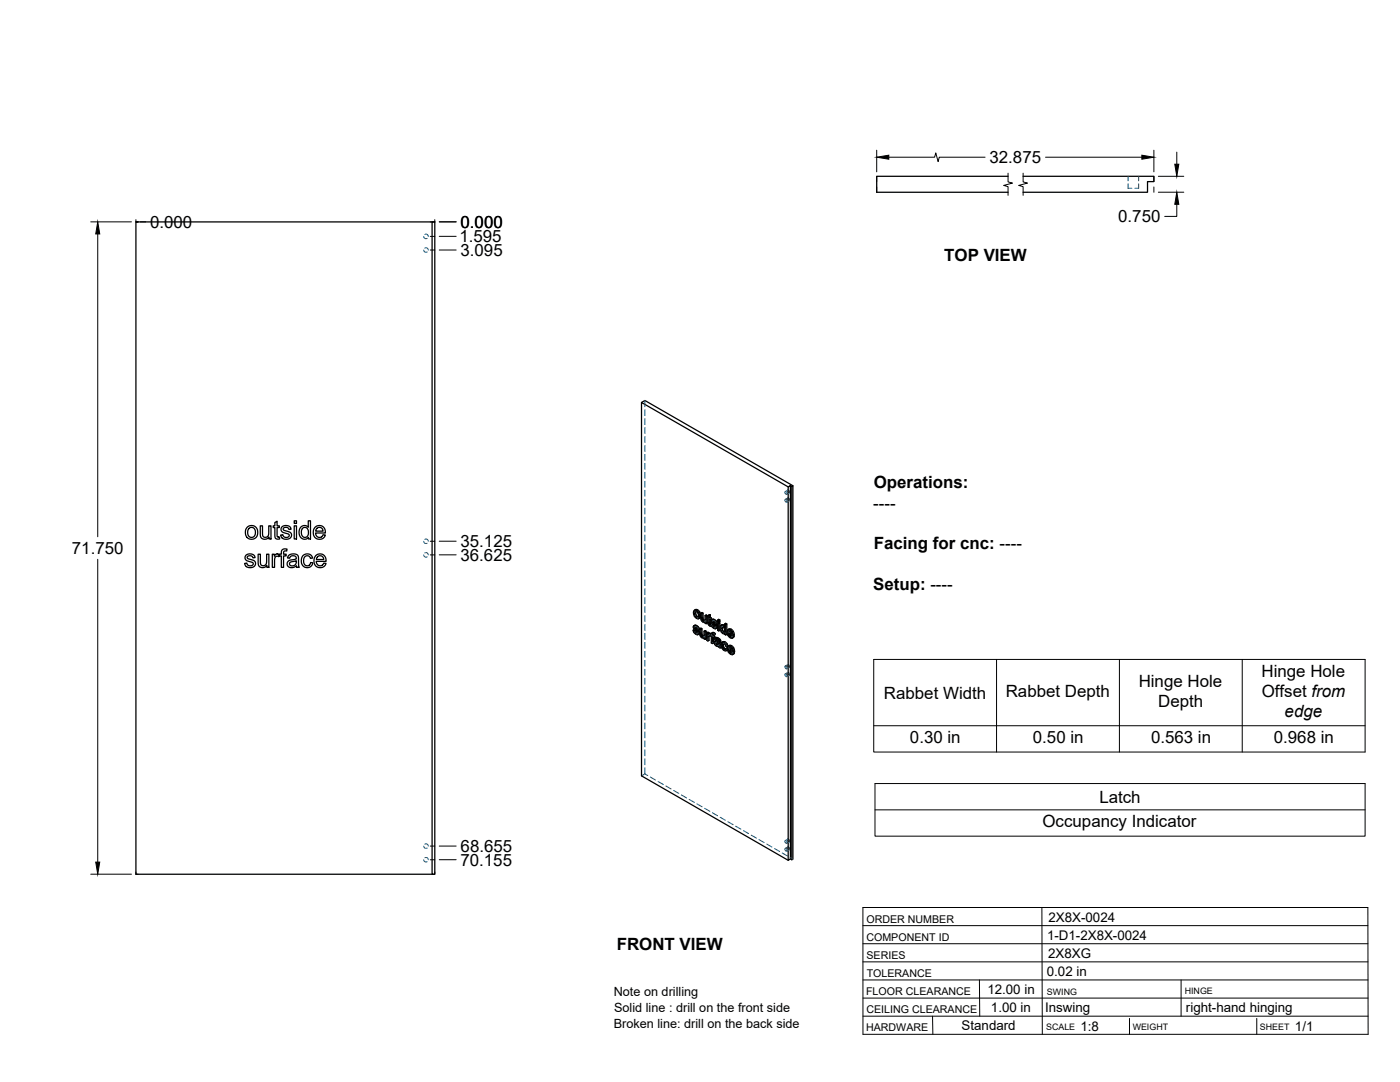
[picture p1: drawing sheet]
<svg xmlns="http://www.w3.org/2000/svg" width="559mm" height="432mm" viewBox="0 0 559 432" stroke-linecap="round" stroke-linejoin="round" font-family="sans-serif">
<!-- layer: Hidden -->
<g fill="none" stroke="#00557f" stroke-width=".4">
<path d="M450.3 73.3v1.8h1.5M450.3 70.4v1.8M454.5 73.3v1.8h-1.5M454.5 70.4v1.8M169.1 99.8l.5 .8h.9M169.1 94.3l.6 .9 .8-.1M169.6 99h.8l.5 .8M169.6 93.6l.8-.1 .5 .8M257.4 159.8v2.5M257.4 163.5v2.4M257.4 167.1v2.3M257.4 170.6v2.4"/>
<path d="M257.4 174.2v2.4M257.4 177.8v2.3M257.4 181.4v2.3M257.4 184.9v2.4M257.4 188.5v2.4M257.4 192.1v2.3M257.4 195.6v2.4M257.4 199.2v2.4M313.3 199.4a.55 .55 0 0 1 .8 .3 .55 .55 0 0 1-.3 .7zM313.3 196.3a.54 .54 0 0 1 .8 .2 .54 .54 0 0 1-.3 .8zM314.4 198.7a.56 .56 0 0 1 .7 .4 .56 .56 0 0 1-.3 .7l-.5-.6zM314.4 195.6a.56 .56 0 0 1 .7 .4 .56 .56 0 0 1-.3 .7l-.5-.7z"/>
<path d="M314.4 198.7l-1 .6M314.4 195.6l-1 .6M315.1 199.8l-1.1 .6M315.1 196.7l-1.1 .6M169.1 216l.5 .8h.9M169.6 215.2h.8l.5 .8M257.4 202.8v2.4M257.4 206.4v2.3M257.4 209.9v2.4M257.4 213.5v2.4M257.4 217.1v2.4M169.1 221.4l.5 .8h.9"/>
<path d="M169.6 220.7l.8-.1 .5 .8M257.4 220.6v2.4M257.4 224.2v2.4M257.4 227.8v2.4M257.4 231.4v2.3M257.4 234.9v2.4M257.4 238.5v2.4M257.4 242.1v2.4M257.4 245.7v2.3M257.4 249.2v2.4M257.4 252.8v2.4M257.4 256.4v2.3"/>
<path d="M257.4 259.9v2.4M277.1 251.2l.3 1M277.2 250l-.5 .2M277.2 249.7l-.4 .2M277.2 244.2l-.4 .3M277.3 251.3l.3 .3M277.3 250.4l-.5 .3M277.3 250.2l.4-.2-.5 .3M277.4 249.5l-.1 1.1 1.3 1.2a.36 .36 0 0 1 .3 .5 .36 .36 0 0 1-.6 .2M277.4 252.2l.9 .7 .7 .1M277.4 252.2l-.4 .2M277.5 251.4l-.1 .1"/>
<path d="M277.6 250.9l-.5 .2M277.6 245.6l.9 .9 .8 .1M277.6 245.6l-.5 .3M277.6 250.2l-.1 .1M277.6 250.3a.33 .33 0 0 1 .3-.4 .33 .33 0 0 1 .4 .3l.9 .9M277.6 243.2l-.4 1 .4 1.4M277.9 243.8l-.1 .2M277.9 243.8l.8 .2 .5 .9v1l-.5 .3M277.9 243.8l-.4 .2M278.2 250.1l-.5 .3M278.2 252.9l-.5 .2M278.2 251l.4 .3"/>
<path d="M278.2 252.8l.5-.2-.4 .2M278.5 243.8l-.5 .3M278.5 246.5l-.5 .3M278.6 250.5l-.5 .2M278.7 251.9l-.5 .3M278.7 250.9l-.4 .3M278.8 253l-.5 .3M278.8 252.3l-.4 .3M279 246.1l-.4 .3M279 244.4l-.4 .3M279.1 246.7l-.5 .3M279.2 245.4l-.4 .2"/>
<path d="M279.8 250.7l.1 2.8 .8 .8 .8-.1v.5l.4 .2M279.8 253l-.4 .3M279.9 253.5l-.4 .2M280.2 244.4l.2 3 .9 .7 .6-.1v.4l.4 .3M280.2 246.8l-.4 .3M280.2 253.9l-.4 .3M280.4 247.2l-.5 .3M280.6 247.7l-.4 .2M280.7 254.3l-.5 .2M281.1 248l-.5 .3M281.1 254l-.2 .1M281.3 253.9l-.5 .3"/>
<path d="M281.3 254.4l-.3 .1M281.4 253.8l-.5 .3M281.4 251.7v2l-.5 .3M281.5 254.7l-.5 .2M281.5 254.2l-.5 .3M281.5 247.7l-.2 .2M281.7 247.7l-.5 .2M281.8 247.6l-.5 .2M281.9 245.4v1.9l-.5 .4M281.9 248.4l-.4 .3M281.9 248l-.4 .3 .2-.2M282.3 246.2v.4l.4-.3"/>
<path d="M282.6 252.3v3l.4 .2M282.6 255.3l-.5 .3M282.7 245.9l-.1 .1M283 253l-.5 .2M283.1 245.4v.7l-.4-.2v.4l.4 .2v2.4l.9 .7-.2-.5M283.1 253.4l-.1 .1M283.1 246.5l-.5 .3M283.1 246.1l-.5 .3M283.1 248.9l-.4 .2M283.2 252.8l-.2 .1M283.2 253.3l-.5 .2M283.3 253.2l-.5 .3"/>
<path d="M283.3 249.2l-.4 .2M283.5 253.3l-.4 .3 .3-.4 .4 .4 .2-.3 .4 .4v2.6l.4 .3M283.5 246.7l-.4 .3M283.7 249.5l-.5 .3M284 247l-.5-.3v.6M284 253.2l-.5 .2M284 253.3l-.5 .2M284 249.2l-.2 .1M284 249.6l-.1 .1M284.2 248.9l.3 .9M284.3 247.6l-.5 .3M284.4 253.3l-.9 .4"/>
<path d="M284.4 256.3l-.5 .3M284.4 253.7l-.5 .3M284.4 248.9l.3 .3M284.4 248.1l-.5 .2M284.4 247.3l-.5 .2M284.4 252.6l-.4 .2M284.5 247.1l-.1 1.1 1.5 1.5v.4h-.4l.4-.2M284.5 252.4l-.1 .9-.4-.2M284.5 249.8l1 .7 .6 .1M284.5 249.8l-.4 .2M284.6 249l-.1 .1M284.7 248.5l-.5 .3"/>
<path d="M284.7 247.8l-.1 .1M284.7 247.9l.1-.3 .5 .1 1 1M284.8 254l-.5 .2M284.8 247.6l-.4 .3M284.9 253l-.5 .2M285.2 253l-.5 .3M285.3 247.7l-.5 .3M285.3 254.3l-.5-.3v.5M285.3 254.7l.5-.3-.2 .5 .4 .3a.86 .86 0 0 1 1 0 .86 .86 0 0 1 .3 .9l-.5-.1M285.3 248.6l.4 .3M285.4 250.4l.4-.2-.9 .5M285.4 253.2l-.5-.2-.1 .3"/>
<path d="M285.5 256.2l-.4 .3M285.6 254.9l-.5 .2M285.6 255.8l-.5 .3M285.7 248.1l-.5 .2M285.7 255.7l-.2 .6 .3 .7 .8 .7h.7l.1 .4M285.7 256.9l-.4 .3M285.8 249.6l-.5 .2M285.8 248.5l-.4 .3M285.9 250.7l-.5 .2M285.9 256.5l.3-.3a.86 .86 0 0 1 1 1l-.4 .1M286 256.2l-.3 .2M286.1 256.2l-.5 .3"/>
<path d="M286.2 256.2l-.5 .2M286.2 254.9l-.4 .2M286.4 257.6l-.5 .2M286.7 255l-.5 .3M286.9 257.7l-.5 .3M286.9 248.3v3l.4 .3M286.9 247.2v.5l.4 .3M286.9 251.3l-.5 .3M286.9 247.7l-.5 .3M287.1 257.3l-.4 .3M287.2 255.5l-.5 .2M287.2 257.2l-.3 .2"/>
<path d="M287.3 256.5l-.4 .3M287.3 256.1l-.4 .3M287.3 256l-.4 .2M287.3 257.7l-.4 .2M287.4 258.1l.5 .3M287.4 258.1l-.4 .3M287.8 250.4l-.4 .2M288 251.3l-.5 .2M288 249.6l-.5 .3M288.2 249.3l-.4 1.1 .4 1.3 .8 .9 .7-.1v.4l.4 .3M288.3 257.1l-.5 .3M288.4 252.1l-.4 .2"/>
<path d="M288.4 256.3l-.4 .3M288.5 249.9l-.1 .2M288.5 249.9l.7 .1 .5 .9v1l-.5 .3M288.5 249.8l-.4 .3 .4-.2M288.6 256.1l-.3 1 .2 1.2 .7 .8 1 .4M288.6 258.4l-.4 .3M288.8 256.8l.7-.2 .6 1 .4 .1M289 256.6l-.5 .3M289 252.6l-.5 .2M289 249.9l-.5 .2M289.4 249.8l-.2 .1M289.5 259.4l-.5 .2"/>
<path d="M289.5 256.6l-.4 .3M289.5 250.4l-.4 .3M289.5 252.2l-.4 .3M289.6 252.6l-.3 .2M289.6 259h.3M289.7 248.8v1.5l-.5-.7M289.7 250.3l-.5 .2M289.7 251.5l-.4 .2M289.7 252.9l-.4 .3M289.7 252.5l-.4 .3M289.9 257l-.5 .3M289.9 259l-.4 .2"/>
<path d="M290.1 257.6l-.5 .3M290.1 258.6l-.2 .4M290.3 258.7l.3 .2-.2 .4M290.6 258.9l-.2 .1M290.7 252l-.5 .3M290.8 258.6l-.5 .2M291 251l-.3 .8 .3 1.5 1 1 .8 .1M291 253.3l-.4 .3M291.1 252.4l-.4 .2M291.1 257.6l-.3 1 .3 1.3 .9 .9 .9 .1M291.1 259.9l-.4 .3M291.2 252.9l-.1-.5 2 1.1"/>
<path d="M291.3 258.9l-.5 .3M291.4 251.5l-.2 .2M291.4 251.5l.8 .3 .4 1-.6-.3M291.4 259.5l-.1-.6 1.9 1.1M291.4 251.5l-.5 .2M291.5 258l-.2 .3M291.5 258l.9 .4 .3 1-.6-.4M291.5 258l-.4 .3M291.9 251.5l-.5 .3M291.9 254.3l-.5 .2M292 258.1l-.4 .2M292.1 253.9h.2"/>
<path d="M292.4 253.9l-.4 .2 .3-.2M292.4 252.1l-.4 .3M292.6 258.7l-.5 .3M292.6 252.8l-.5 .2M292.6 253.6l-.1 .1M292.7 254.4l-.5 .3M292.7 253.7l-.4 .2M292.7 259.4l-.4 .2M257.4 263.5v2.4M257.4 267.1v2.4M257.4 270.7v2.4M257.4 274.2v2.4"/>
<path d="M257.4 277.8v2.4M292 260.8l-.4 .3M292.2 260.5h.3M292.5 260.5l-.4 .2M292.7 260.2h-.1M292.8 261l-.5 .3M292.8 260.2l-.3 .3M313.3 265.9a.55 .55 0 0 1 .8 .3 .55 .55 0 0 1-.3 .7zM313.4 269a.53 .53 0 0 1 .7 .3 .53 .53 0 0 1-.4 .7zM314.4 268.4a.56 .56 0 0 1 .7 .3 .56 .56 0 0 1-.3 .7l-.5-.6zM314.4 265.3a.56 .56 0 0 1 .7 .3 .56 .56 0 0 1-.3 .7l-.5-.6zM314.4 268.4l-1 .5"/>
<path d="M314.4 265.2l-1 .6M315.1 269.5l-1.1 .5M315.1 266.3l-1.1 .6M257.4 281.4v2.4M257.4 284.9v2.4M257.4 288.5v2.4M257.4 292.1v2.4M257.4 295.7v2.3M257.4 299.2v2.4M257.4 308.8l-1.3 .8M257.4 308.8l1.2 .7M257.4 302.8v2.4"/>
<path d="M257.4 306.4v2.4M259.6 310.1l2 1.2M262.7 311.9l2.1 1.2M265.8 313.7l2 1.2M268.9 315.4l2 1.2M272 317.2l2 1.2M275.1 319l2 1.2M169.1 337.7l.5 .8 .9-.1M169.6 336.9l.8-.1 .5 .9M278.2 320.8l2 1.2M281.3 322.6l2 1.2M284.4 324.4l2 1.2"/>
<path d="M287.5 326.2l2 1.1M290.6 327.9l2 1.2M293.6 329.7l2.1 1.2M296.8 331.5l2 1.2M299.8 333.3l2.1 1.2M302.9 335.1l2.1 1.2M306 336.8l2.1 1.2M309.1 338.6l2.1 1.2M313.3 335.5a.55 .55 0 0 1 .8 .3 .55 .55 0 0 1-.3 .8zM313.4 338.6a.53 .53 0 0 1 .7 .3 .53 .53 0 0 1-.4 .7zM314.4 338a.56 .56 0 0 1 .7 .4 .56 .56 0 0 1-.3 .7l-.5-.5zM314.4 334.9a.56 .56 0 0 1 .7 .3 .56 .56 0 0 1-.3 .8l-.5-.7z"/>
<path d="M314.4 338l-1 .6M314.4 334.9l-1 .5M315.1 339.1l-1.1 .6M315.1 336l-1.1 .6M169.1 343.1l.5 .8h.9M169.6 342.3h.8l.5 .8M312.2 340.4l2.1 1.2M315.3 342.2l1.2 .7"/>
</g>
<!-- layer: Visible -->
<g fill="none" stroke="#000" stroke-width=".51">
<path d="M402.4 70.4h-52.5v6.3h52.5M408.3 70.4h52.3v2.1h-2.6v4.2h-49.7M172.5 88.6h1v260.3h-1zM172.5 88.6h-118.2v260.3h118.2M256.1 160.6l1.3-.8 59.1 34M314.6 194.3l.9-.5v149l-.9 .5zM314.6 194.3l-58.5-33.7v149l58.5 33.7M315.5 193.8l.5 .3v149l-.5-.3M316 194.1l.5-.3v149.1l-.5 .2M98.8 210.3l1.1-.5a2.66 2.66 0 0 1 3 3.6 2.66 2.66 0 0 1-4.7 .5l-.2-1a2.9 2.9 0 0 1 .8-2.6zM99.3 211l.8-.5a1.97 1.97 0 0 1 1.9 2 1.97 1.97 0 0 1-1.9 1.9l-.6-.2a2.62 2.62 0 0 1-.2-3.2zM103.9 209.8h.9v2.9a1.32 1.32 0 0 0 1.3 1.7 1.32 1.32 0 0 0 1.2-1.7v-2.9h.9v5.3h-.8v-.8a1.88 1.88 0 0 1-2.3 .8 1.88 1.88 0 0 1-1.2-2z"/>
<path d="M109.7 208.5l.9-.5v1.8h.9v.7h-.9v3.3l.2 .5h.7l.1 .8a1.33 1.33 0 0 1-1.5-.1 1.33 1.33 0 0 1-.4-1.4v-3.1h-.6v-.7h.6zM112.5 210.3l1.2-.6a1.94 1.94 0 0 1 2.5 1.5l-.9 .1a1.13 1.13 0 0 0-1.1-.9 1.13 1.13 0 0 0-1.1 1l.3 .2a3.3 3.3 0 0 1 2.9 1.5 2.21 2.21 0 0 1-1.6 2.1 2.21 2.21 0 0 1-2.4-.9l-.3-.8 .9-.1 .6 .9 1.4 .1a.7 .7 0 0 0 .5-.5 .7 .7 0 0 0-.2-.7l-.3-.2a2.68 2.68 0 0 1-2.7-1.5zM117.4 209.8h.9v5.3h-.9zM117.4 207.8h.9v1.1h-.9zM120 210.5l1.1-.7a1.88 1.88 0 0 1 1.9 .6v-2.6h.9v7.3h-.8v-.7a2.18 2.18 0 0 1-2.6 .5 2.18 2.18 0 0 1-1.1-2.4zM120.8 210.8l.6-.3a2.12 2.12 0 0 1 1.8 1.6 2.12 2.12 0 0 1-.9 2.2l-.3 .1a2.1 2.1 0 0 1-1.7-1.4 2.1 2.1 0 0 1 .5-2.2zM125.7 210.5l1.5-.8a2.44 2.44 0 0 1 2.7 3h-4l.3 .9a1.47 1.47 0 0 0 1.4 .9 1.47 1.47 0 0 0 1.3-1.1l1 .1-.3 .7-.9 .8-1 .2a2.79 2.79 0 0 1-2.6-1.7 2.79 2.79 0 0 1 .6-3zM126.5 210.9l.6-.4 1.1 .1 .7 1.4h-2.9zM98.2 221.6l1.1-.5a1.94 1.94 0 0 1 2.5 1.4l-.9 .1a1.13 1.13 0 0 0-1.1-.9 1.13 1.13 0 0 0-1.1 1l.3 .3a3.3 3.3 0 0 1 3 1.5 2.22 2.22 0 0 1-1.6 2 2.22 2.22 0 0 1-2.5-.9l-.3-.7 .9-.2 .6 1h1.4a.67 .67 0 0 0 .6-.6 .67 .67 0 0 0-.5-.7l-.2-.1a2.46 2.46 0 0 1-2.6-1.5zM103 221.2h.9v2.9a1.32 1.32 0 0 0 1.3 1.7 1.32 1.32 0 0 0 1.2-1.8v-2.8h.9v5.2h-.8v-.7a1.88 1.88 0 0 1-2.2 .8 1.88 1.88 0 0 1-1.3-2.1zM108.7 221.2h.8v.8a1.28 1.28 0 0 1 2-.7l.8-.1v-.6a1.5 1.5 0 0 1 .7-1.5 1.5 1.5 0 0 1 1.6 0l-.2 .8a.83 .83 0 0 0-.8 0 .83 .83 0 0 0-.4 .8v.5h1v.6h-1v4.6h-.9v-4.6h-.8v-.4l-.2 .8a1.17 1.17 0 0 0-1.4 .1 1.17 1.17 0 0 0-.3 1.4v2.7h-.9zM115.1 221.8a2.49 2.49 0 0 1 4 .4l.3 4.2h-.9l-.2-.6a1.99 1.99 0 0 1-2.2 .8 1.99 1.99 0 0 1-1.5-1.9l.1-.1a2.04 2.04 0 0 1 2-1.2h.4a.83 .83 0 0 0 1.1-.8 .83 .83 0 0 0-1.1-.8 1.2 1.2 0 0 0-1.5 1l-.9-.1z"/>
<path d="M115.7 224.5l2.6-.7a1.53 1.53 0 0 1-.8 1.8 1.53 1.53 0 0 1-1.9-.4zM120.8 221.8l1.4-.7 1.3 .1 .9 .6 .4 .9-.9 .1a1.44 1.44 0 0 0-1.9-.9 1.44 1.44 0 0 0-.8 1.9l.1 1.1a1.34 1.34 0 0 0 1.5 .9 1.34 1.34 0 0 0 1.2-1.3l.8 .1-.4 1a2.47 2.47 0 0 1-3.2 .5 2.47 2.47 0 0 1-.8-3.2zM126 221.8l1.5-.7a2.47 2.47 0 0 1 2.7 2.9h-4l.3 1a1.46 1.46 0 0 0 1.5 .8 1.46 1.46 0 0 0 1.2-1.1l.9 .1-.2 .7-.6 .6-1.3 .4a2.79 2.79 0 0 1-2.6-1.7 2.79 2.79 0 0 1 .6-3zM126.7 222.2l.6-.4 1.2 .1 .7 1.4h-2.9zM276.6 251.5l.7 1.3 .8 .5 .6-.1M276.9 249.8l.6-.3 .8 .3 .9 1.3-.5 .3-.1-.6M277.1 250.4l.5-.1 1.1 1.1M277.2 244.8l.4-.8 .9 .6 .2 1.5-.2 .3h-.5M277.3 251.3l-.7 .2 .5 .2M277.3 252.3l.4 .4 .5-.3M277.4 250.9l1 .9 .5-.2M277.4 251.5l-.3 .2 .1 .4 .5-.1"/>
<path d="M277.5 250.3l-.3 .3 .4-.3 .6 .7M277.5 249.5l-.7 .4-.1 .6 1.6 1.8v.5M277.5 245.8l.5 .6 .5-.3M277.6 251.6l.7 .9M277.7 249.9l.5 .4 .5-.2M277.7 244.5l-.5 .3 .1 .5 .2 .5 .4-.3M277.7 252.7l.5 .1M277.7 249.5l-.7 .2M277.8 244l.1 1.4 .8 .8M277.8 250.6l-.4 .3-.2-.3M278 243.6l.9 .9 .4-.2M278.1 249.7l-.8 .1"/>
<path d="M278.2 250.3l.4 .5 .4-.3M278.4 251.8l.3 .5 .4-.3M278.5 243.4l-.5 .2-.8-.1M278.6 251.3l.7 1.3-.7 .7M278.7 252.3l.1 .5 .5-.3M278.8 252.8l-.1 .4 .4-.3M278.9 244.5l.3 1.4 .5-.3M279.1 246.7a1.82 1.82 0 0 1-2.3-2l.1-.9 .7-.6 .6 .1 .8 .5 .6 1 .1 1.2-.3 .5-.5 .4M279.2 245.9l-.1 .8 .4-.3M279.3 250.9l.5 .3 .4-.3M279.8 251.2v2.2l.4-.2M279.8 253.4l.2 .4 .4-.2"/>
<path d="M280 253.8l.3 .3 .5-.2M280.2 245v2.2l.4-.3M280.2 247.2l.2 .4 .4-.3M280.3 254.1l.4 .1M280.4 247.6l.3 .3 .5-.2M280.6 244.7l-.4 .3-.5-.3M280.7 247.9l.4 .1M280.9 254l-.6-.7-.1-2.4-.4-.2-.5 .2 .1 2.6 .5 .8 .7 .4 .4-.2v.4l.4 .3M281 251.9l.4 .3 .5-.3M281 254.5l-.1 .1M281.4 247.7l-.7-.6-.1-2.4-.4-.3-.5 .3 .1 2.5 .7 1 1 .1M281.4 245.7l.5 .2 .4-.2"/>
<path d="M281.4 252.2v3l.5-.3v-3l-.5-.2-.4 .2v1.9l-.3 .4 .2-.1M281.5 248.3v.4l.4 .2M281.5 248.3l-.2 .1M281.9 245.9v3l.4-.2v-3l-.4-.3-.5 .3v1.8l-.3 .5 .2-.1M282.3 246.6l.3 .2 .1 2.5 .9 .6 .3-.2M282.6 246l-.3 .2 .3 .2v-.8l.9-.3v1.1l.5 .2v.4l-.5 .3v-.4M283 252.9l-.4-.6-.5 .3v3l.5 .2M283 253.5l-.4 .7 .4-.2M283 252.5l-.5 .3-.4-.2M283.1 253.6l-.1 1.9-.4 .3v-1.6M283.1 253.6l.4 .2M283.1 253.6l-.5 .1"/>
<path d="M283.1 245.6v1l.4-.2M283.1 246.6l.4 .3 .5-.3M283.1 253l.4 .4M283.3 252.7l-.8 .5v-.4M283.3 249.3l.2 .1M283.5 245.3l-.9 .3M283.5 253.3v.4M283.5 253.7l.4 .3v2.6l.4 .2M283.5 253.5l-.1 .4M283.5 249.4l.1 .5M283.5 252.8l-.8 .2M283.5 252.8l-.7 .2"/>
<path d="M283.5 248.8l-.4 .3v-2.1l.4 .3 .3 1.8M283.6 248.9l-.5 .2M283.8 249.1l.8 1.4 .7 .4 .5-.1M283.8 249.1l-.6 .1M283.8 249.1h.1M283.8 249.3l-.3 .1M284 247.4l.6-.3 .6 .1 .8 .7 .3 .8-.5 .3-.1-.6M284.1 252.7l.8-.3 .6 .4-.5 .7v-.4M284.3 253.8l.5 .3 .5-.2M284.4 248.9l-.6 .2 .4 .2M284.4 249.9l.5 .4 .4-.3M284.5 248.5l1 .9 .5-.2"/>
<path d="M284.5 249.1l-.3 .2 .2 .6 .5-.3M284.6 247.1l-.7 .4v.6l1.6 2.1M284.6 247.9l-.3 .3 .5-.2M284.6 252.4l-.6 .4-.1 .8-.4-.3 .4-.2-.4-.3M284.6 252.8l.4 .3 .5-.3M284.7 249.2l.8 .9M284.7 247.9l.6 .7M284.8 253.3l.5 1-.5 .2v-.4M284.8 254.5v2.1l-.5 .2v-2.6l.5 .3M284.8 247.5l.5 .4 .5-.2M284.8 248l1 1M284.8 248h-.5"/>
<path d="M284.9 247.1l-.8 .3M284.9 250.3l.4 .1M284.9 248.2l-.4 .3-.2-.3M285 253.5l-.6-.3-.1 .6 .5-.2M285.1 252.5l-.9 .1M285.2 247.3l-.4 .2-.4-.1M285.2 256l.6-.3 1 .3M285.3 247.9l.4 .5 .4-.2M285.4 254.7l.9-.3 1.2 .9 .4 3.1-.5 .2-.1-.4M285.5 250.2l-.1 .2M285.5 249.4l.3 .5 .5-.3M285.6 256.5l.1-.1a.86 .86 0 0 1 1.1 1"/>
<path d="M285.6 257.1l.4 .4 .5-.3M285.7 256.4l-.2 .3M285.7 248.9l.5 .6 .2 .8-.7 .6M285.8 249.9l.1 .5 .5-.3M285.8 255.7l-.7 .5 .2 1 .7 .7h.9l.1 .5 .4 .2M285.9 250.4l-.1 .4 .4-.3M285.9 256.5l-.4 .2 .1 .3 .5-.1M286 256.5l.8 .8M286 255.2l-.4 .3a.79 .79 0 0 1 .9-.1 .79 .79 0 0 1 .4 .8l-1.2-.3M286 255.2h.1M286 257.5l.5 .1M286.1 255.7l-.8 .2"/>
<path d="M286.2 254.4l-1 .5 .4 .6M286.3 254.9l.5 .4 .5-.3M286.4 248.6l.5 .2 .4-.2M286.4 247.4l.5 .3 .4-.3M286.5 257.6l.3-.1zM286.7 254.6l-.4 .3-.6-.2M286.8 255.3l.3 .4 .5-.3M286.9 248.3l.4 .3v3l-.4 .2v-3M286.9 248.3l-.5 .3v3l.5 .2M286.9 247.7v.6l.4-.3v-.6l-.4-.2-.5 .2v.6l.5 .3M287.1 255.7l.2 .4 .4-.2M287.3 256.1v2.1l.5-.3"/>
<path d="M287.8 249.6l.8-.3 .6 .3M288.1 250.1l.7 .2 .4 1v1l-.6 .1M288.1 251.9l.5 .5 .4-.2M288.1 250.1l-.2 .8M288.2 256.3l.7-.3 .6 .2 .7 .7 .3 .8-.4 .3-.4-.9M288.3 257.6l.2 1 .4-.3M288.3 250.6l-.4 .3v.5l.2 .5 .4-.3M288.4 249.3l-.9 .6v1.6l.8 1.2 .5 .3 .5-.2v.4l.4 .2M288.4 250.1l.1 1.4 .7 .7M288.5 258.6l.5 .6 .5-.3M288.5 249.7l.4 .3M288.8 257.3l-.5 .3 .4-.8 1.4 1.2"/>
<path d="M288.8 256.8l.1 1.5 .7 .7M288.9 256l-.5 .3a2.08 2.08 0 0 0 1.4 3.4M288.9 249.4l-.4 .3-.6-.2M289 256.5l.7 .6 .5-.2M289.2 249l.5 .3 .4-.3M289.3 252.8l-.2 .1M289.5 256.2l-.5 .3-.6-.2M289.7 249.3v4.1l.4-.2v-4.2l-.4-.2-.5 .2v1.5l-.3-.5 .3-.1M289.7 258.8l-.2 .4h-.5M290.3 258.7l-.6 .1 .4 .3M290.4 259l-.6 .7 .6-.4M290.9 253.5l.5 .6 .5-.3"/>
<path d="M291.1 252l-.4 .2 1.4 .8-.4-1.1a.52 .52 0 0 0-.6-.2 .52 .52 0 0 0-.4 .5M291.2 251.7l-.1 .3 .9 .5M291.2 252.9l.9 1M291.3 258.5l-.5 .3 1.5 .8-.5-1.1a.52 .52 0 0 0-.6-.3 .52 .52 0 0 0-.4 .6M291.3 258.3v.2l.8 .5M291.4 253.3l-.5 .2-.2-.9 1.9 1.1M291.4 259.5l.8 1M291.4 251.4l.9 .9 .4-.3M291.4 254.1l.5 .1M291.5 259.8l-.5 .3-.2-.9 1.9 1.1M291.6 257.9l.8 .9 .5-.2M291.9 251.1l-1.3 .2"/>
<path d="M292 257.7l-1.3 .1M292.1 253.9l.5 .3 .5-.3M292.1 253.9l-.1 .2M292.3 252.3l.3 1.3 .5-.3M292.4 258.8l.4 1.4 .4-.3M292.5 253.7l-.4 .2M292.6 253.6l.5-.1-.1-.6-.6-1.4-1.1-.6-.7 .4-.4 1.1 .4 1.3 1.3 1 .7-.5M292.7 253.7l.3 .4-.7 .5M291 260.1l.6 .6 .4-.3M291.6 260.7l.4 .1M292.3 260.4l.4 .4 .5-.3M292.3 260.4l-.2 .3"/>
<path d="M292.6 260.2l-.3 .2M292.8 260.2l.4-.2v-.5l-.7-1.5-1-.5-.8 .3-.3 1.4 .5 1.2 1.1 .9 .7-.5M292.8 260.2l.3 .4-.7 .6"/>
</g>
<!-- layer: Reference -->
<g fill="none" stroke="#000" stroke-width=".4">
<path d="M349.9 70.4v2.1M349.9 74.6v2.1M460.6 70.4v2.1M460.6 74.6v2.1M54.3 87.7v.9M55.2 88.6h-.9h.9M171.7 94.3h1.8M171.7 99.8h1.8M172.6 88.6h.9M173.5 87.7v.9h-1.8M171.7 216h1.8M171.7 221.4h1.8"/>
<path d="M171.7 337.7h1.8M54.3 348v.9h.9M171.7 343.1h1.8M173.5 348v.9h-.9"/>
</g>
<!-- layer: Hidden Narrow -->
<path d="M278.2 251.5l-.4 .3M279.8 252.5l-.5 .3M280.2 246.3l-.5 .3M281.4 253.3l-.4 .2M281.9 247l-.5 .3M283.1 248.2l-.5 .3M284.4 253l-.5 .3M284.8 253.3h.1M285.3 249.1l-.4 .3M286.6 256.3l-.5 .3M287.3 256.7l-.4 .3" fill="none" stroke="#000" stroke-width=".4"/>
<!-- layer: Visible Narrow -->
<path d="M278.2 251l-.5 .2M280.2 252.6l-.4 .3M280.6 246.4l-.4 .2M283.5 248.5l-.4 .3M284.8 253.3l-.5 .3M285.3 248.6l-.4 .2M286.5 255.8l-.4 .3M287.7 256.3l-.4 .3M287.7 257l-.4 .3" fill="none" stroke="#000" stroke-width=".4"/>
<!-- layer: Titleblock -->
<g fill="none" stroke="#000" stroke-width=".4">
<path d="M344.4 362.2h201.6l.1 50.6h-201.7zM344.4 376.6h201.6M344.4 369.4h201.6M415.9 362.2l.1 50.6M344.4 383.9h201.6M344.4 398.3h201.6M344.4 391.1h201.6M390.9 391.1l.2 14.4M471.4 391.1v14.4M344.4 405.5h201.7M372.2 405.5l.1 7.3M450.8 406.4v6.4"/>
<path d="M501.6 406.4v6.4"/>
</g>
<!-- layer: FD_Dimensions -->
<g fill="none" stroke="#000" stroke-width=".4">
<path d="M349.9 59.9v8.7M460.6 59.9v8.7M354.8 62.7h18.2l.5-1.7 .9 3.5 .5-1.8h18.3M417.3 62.7h38.5M462.3 70.4h10.2M462.3 76.7h10.2M469.7 60.7v4.8M36.2 88.5h16.3M39 93.4v120.8M56 88.5h2.2M175.3 88.5h6.8M175.3 94.3h6.8"/>
<path d="M175.3 99.8h6.8M469.7 81.5v4.9h-4.8M175.3 216h6.8M39 223.2v120.8M175.3 221.4h6.8M175.3 337.7h6.8M36.2 348.9h16.3M175.3 343.1h6.8"/>
</g>
<path d="M349.9 62.7l4.9-.8v1.6zM455.8 61.9l4.8 .8-4.8 .8zM468.9 65.5h1.6l-.8 4.9zM39 88.5l.8 4.9h-1.6zM469.7 76.7l.8 4.8h-1.6zM38.2 344h1.6l-.8 4.9z" fill="#000" stroke="#000" stroke-width=".4"/>
<!-- layer: Break Lines -->
<path d="M402.4 69.1v3.5l1.7 .5-3.5 .9 1.8 .5v3.5M408.4 69.1v3.5l1.7 .5-3.5 .9 1.8 .5v3.5" fill="none" stroke="#000" stroke-width=".4"/>
<!-- layer: Custom Tables -->
<path d="M348.7 263.2h196.2v36.9h-196.2zM397.8 263.2v36.9M446.8 263.2v36.9M495.8 263.2v36.9M348.7 289.6h196.2M349.2 312.7h195.7v21h-195.7zM349.2 323.2h195.7" fill="none" stroke="#000" stroke-width=".4"/>
<g font-size="6.7">
<text x="394.9" y="65.1">32.875</text>
<text x="446.3" y="88.7">0.750</text>
<text x="59.9" y="90.9">0.000</text>
<text x="183.8" y="90.9">0.000</text>
<text x="183.4" y="96.7">1.595</text>
<text x="183.8" y="102.1">3.095</text>
<text x="376.9" y="104.1">TOP VIEW</text>
<text x="348.7" y="194.9">Operations:</text>
<text x="348.5" y="203">----</text>
<text x="28.7" y="221.1">71.750</text>
<text x="183.8" y="218.4">35.125</text>
<text x="348.7" y="219.2">Facing for cnc: ----</text>
<text x="183.8" y="223.8">36.625</text>
<text x="348.5" y="235.3">Setup: ----</text>
<text x="454.5" y="274.1">Hinge Hole</text>
<text x="503.6" y="270">Hinge Hole</text>
<text x="352.8" y="278.8">Rabbet Width</text>
<text x="401.4" y="278.2">Rabbet Depth</text>
<text x="503.6" y="278.2">Offset from</text>
<text x="462.3" y="282.2">Depth</text>
<text x="512.8" y="286.2">edge</text>
<text x="363.2" y="296.5">0.30 in</text>
<text x="412.3" y="296.5">0.50 in</text>
<text x="459.4" y="296.5">0.563 in</text>
<text x="508.4" y="296.5">0.968 in</text>
<text x="438.8" y="320.3">Latch</text>
<text x="416.1" y="330.2">Occupancy Indicator</text>
<text x="183.9" y="340">68.655</text>
<text x="183.8" y="345.5">70.155</text>
<text x="246.2" y="379.1">FRONT VIEW</text>
</g>
<g font-size="5.3">
<text x="418.5" y="367.9">2X8X-0024</text>
<text x="417.9" y="375">1-D1-2X8X-0024</text>
<text x="418.4" y="382.3">2X8XG</text>
<text x="417.8" y="389.5">0.02 in</text>
<text x="394.1" y="396.8">12.00 in</text>
<text x="395.5" y="403.7">1.00 in</text>
<text x="417.2" y="404.1">Inswing</text>
<text x="473.4" y="403.8">right-hand hinging</text>
<text x="383.8" y="411">Standard</text>
<text x="431.3" y="411.5">1:8</text>
<text x="516.9" y="411.5">1/1</text>
</g>
<g font-size="5.1">
<text x="245" y="397.3">Note on drilling</text>
<text x="245.1" y="403.8">Solid line : drill on the front side</text>
<text x="245" y="410.3">Broken line: drill on the back side</text>
</g>
<g font-size="4.3">
<text x="345.8" y="368.4">ORDER NUMBER</text>
<text x="345.8" y="375.5">COMPONENT ID</text>
<text x="345.8" y="382.7">SERIES</text>
<text x="345.9" y="389.9">TOLERANCE</text>
<text x="345.7" y="397.2">FLOOR CLEARANCE</text>
<text x="345.8" y="404.4">CEILING CLEARANCE</text>
<text x="345.7" y="411.6">HARDWARE</text>
</g>
<g font-size="3.5">
<text x="417.9" y="397">SWING</text>
<text x="472.9" y="396.7">HINGE</text>
<text x="417.5" y="410.9">SCALE</text>
<text x="452.1" y="410.9">WEIGHT</text>
<text x="502.9" y="410.9">SHEET</text>
</g>
</svg>
